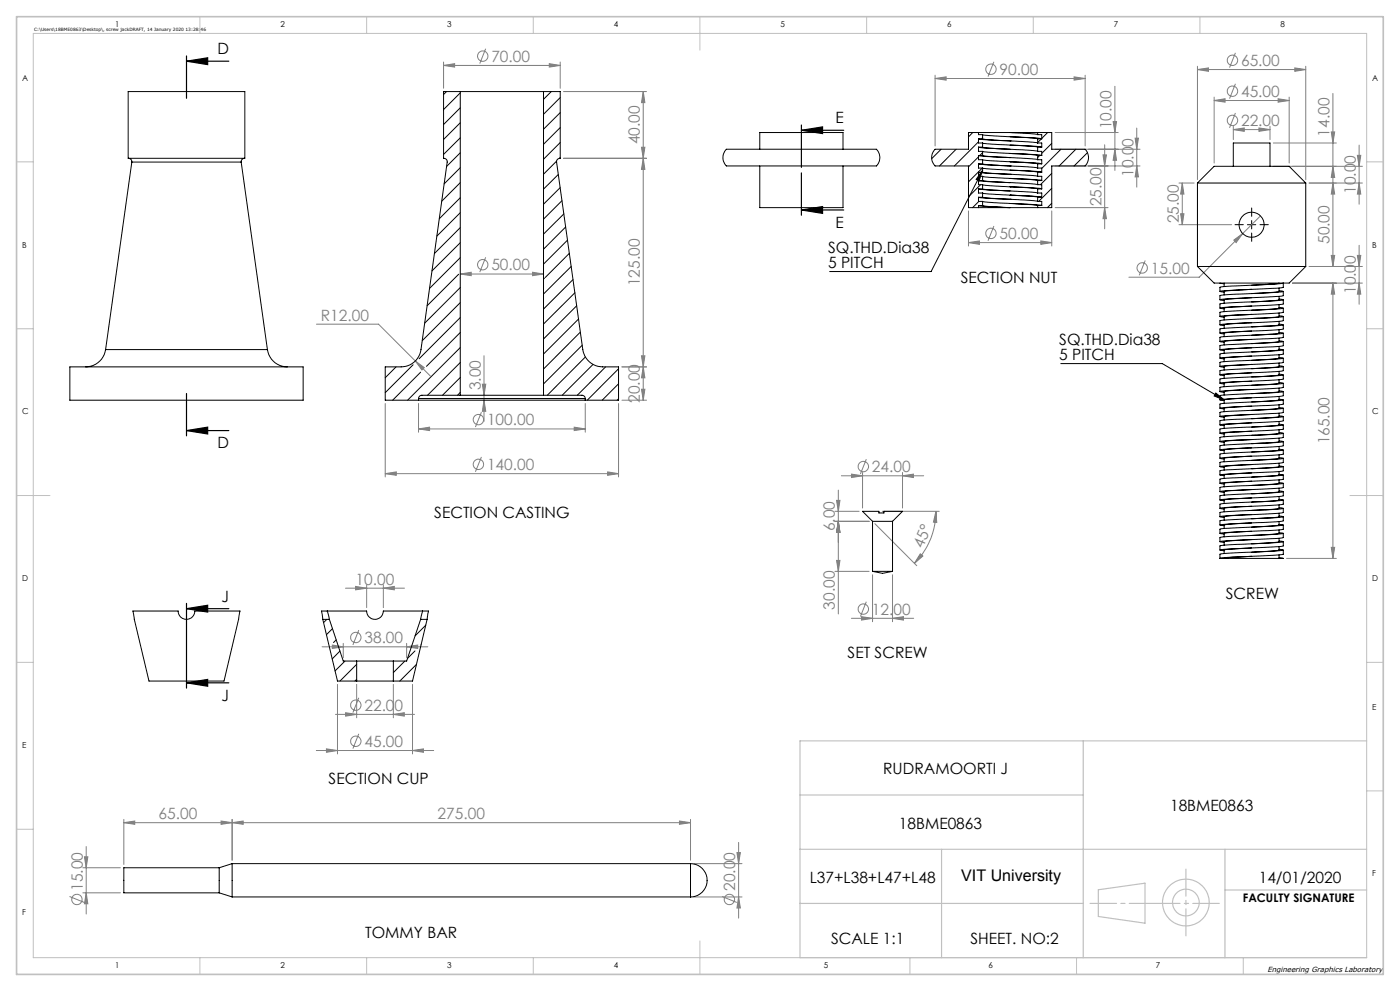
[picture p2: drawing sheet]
<svg xmlns="http://www.w3.org/2000/svg" width="420mm" height="297mm" viewBox="0 0 420 297" stroke-linecap="round" stroke-linejoin="round" font-family="sans-serif">
<g fill="none" stroke="#808080" stroke-width=".3">
<path d="M133.1 19.6l3.3-.5v1zM133.1 18.6v7.9M133.1 19.6h35M145.7 14.6l-1.8 4.4M164.8 19.1l3.3 .5-3.3 .5zM168.1 18.6v7.9M298.2 18.5l-1.8 4.5M359.2 19.9v34M370.6 15.8l-1.7 4.5M391.7 19.9v34M169.1 27.4h24.9M193 27.4l.5 3.4h-1.1z"/>
<path d="M193 27.4v92.5M280.5 23.5l3.3-.5v1zM280.5 22.5v21.2M280.5 23.5h45M316.5 39.7h19M322.2 23l3.3 .5-3.3 .5zM325.5 22.5v21.2M333.9 36.4h1.1l-.5 3.3zM334.5 25.9v25.2M341 38.4v17.7M359.2 20.8l3.3-.4v1zM359.2 20.8h32.5"/>
<path d="M364.2 30.1l3.3-.5v1zM364.2 29.1v19.8M364.2 30.1h22.6M370 38.8l3.3-.5v1.1zM370 37.8v4M370 38.8h11M370.6 33.9l-1.7 4.4M370.6 25.1l-1.7 4.5M377.7 38.3l3.3 .5-3.3 .6zM381 37.8v4M383.4 29.6l3.4 .5-3.4 .5zM386.8 29.1v19.8"/>
<path d="M388.4 20.4l3.3 .4-3.3 .6zM399.4 39.5h1l-.5 3.4zM399.9 28v51.9M169.1 47.4h24.9M192.4 44.1h1.1l-.5 3.3zM193 47.4l.5 3.4h-1.1zM316.5 44.7h25.5M316.5 49.7h25.5M330.9 46.4h1l-.5 3.3zM331.4 43.4v25.2M334.5 44.7l.5 3.3h-1.1zM340.5 41.4h1l-.5 3.3z"/>
<path d="M341 49.7l.5 3.3h-1zM353.7 54.9h4.5M354.7 54.9v12.4M354.7 54.9l.5 3.3h-1zM382 42.9h18.9M392.7 54.9h16M399.9 49.8l.5 3.4h-1zM399.9 54.9l.5 3.3h-1zM407.2 46.6h1l-.5 3.2zM407.7 43.5v17.7M407.7 54.9l.5 3.3h-1zM408.7 49.8h-26.7"/>
<path d="M145.7 77.1l-1.8 4.5M290.5 72.7l3.3-.5v1zM290.5 63.2v10.5M290.5 72.7h25M298.2 67.7l-1.8 4.5M312.2 72.2l3.3 .5-3.3 .5zM315.5 63.2v10.5M316.5 62.2h15.9M331.4 62.2l.5 3.3h-1zM343.6 78.1l-1.8 4.4M353.7 67.3h15.8M354.2 64.1h1l-.5 3.2z"/>
<path d="M370.1 72l2.7-2-2 2.7zM372.8 70l-13 13.1h-21.1M378.1 64.7l-5.3 5.3M392.7 79.9h16M399.4 76.5h1l-.5 3.4zM407.2 76.5h1l-.5 3.4zM407.7 73.5v17.7M94.9 97.2h18.7l15.5 15.5M138.1 82.1l3.3-.5v1zM138.1 82.1h25M159.8 81.6l3.3 .5-3.3 .5zM387.7 84.8h21"/>
<path d="M399.9 84.8v82.6M399.9 84.8l.5 3.4h-1zM407.7 84.8l.5 3.4h-1zM124.6 108.2l2.7 2-.7 .7zM144.7 115.1h1l-.5 3.4zM145.2 119.9l.5 3.4h-1zM145.2 106.6v19.7M186.6 119.9h7.4M192.4 116.7h1.1l-.5 3.2zM192.4 106.6h1.1l-.5 3.4zM193 110l.5 3.2h-1.1zM194 110h-7.4"/>
<path d="M115.6 120.9v22M125.6 128.5l3.3-.5v1zM125.6 120.9v8.6M125.6 128.5h50M144.4 123.5l-1.8 4.5M144.4 136.9l-1.8 4.5M172.3 128l3.3 .5-3.3 .5zM175.6 120.9v8.6M185.6 120.9v22M259.9 137.6l-1.8 4.5M115.6 142l3.3-.6v1zM115.6 142h70"/>
<path d="M182.3 141.4l3.3 .6-3.3 .4zM250.5 153.2h7.2M250.5 156.2h10.2M251 150h1l-.5 3.2zM251.5 146.9v37.1M251.5 156.2l.5 3.4h-1zM252.4 142.6h24.7M255.4 142.1l3.4 .5-3.4 .5zM258.8 141.6v10.7M262.5 156.9l12.5 12.6M264.7 153.2h17.1M270.8 142.6l3.2-.5v1z"/>
<path d="M270.8 141.6v10.7M280.8 153.2l.2 3.4-1-.1zM280.8 153.2a21.9 21.9 0 0 1-6.5 15.6M103.6 176.3h17.8M106.7 175.8l3.3 .5-3.3 .5zM110 175.3v6.8M115 176.3l3.3-.5v1zM115 175.3v6.8M250.5 171.2h10.2M251 168h1l-.5 3.2zM261.8 172.3v14M267.8 172.3v14"/>
<path d="M276.1 166l.8 .6-2.6 2.2zM386 167.4h14.9M399.4 164h1l-.5 3.4zM96.6 193.8h31.7M99.7 193.3l3.3 .5-3.3 .5zM103 192.8v4.3M107.6 188.8l-1.7 4.5M122 193.8l3.3-.5v1zM122 192.8v4.3M255.4 185.3h18.7M258.4 184.8l3.4 .5-3.4 .5zM259.9 180.3l-1.8 4.5"/>
<path d="M267.8 185.3l3.2-.5v1zM100.6 214.1h23.8M101.2 205.1v20.9M103.7 213.6l3.3 .5-3.3 .5zM107 205.1v10M107.6 209.1l-1.7 4.5M107.6 219.9l-1.7 4.5M118 214.1l3.3-.5v1zM118 205.1v10M123.8 205.1v20.9M94.9 224.9h35.2M97.9 224.4l3.3 .5-3.3 .6z"/>
<path d="M123.8 224.9l3.2-.5v1.1zM25.3 256.8h1.1l-.5 3.3zM25.9 253.7v20.2M37.1 246.6l3.3-.5v.9zM37.1 245.6v13.5M37.1 246.6h170.1M66.3 246.1l3.3 .5-3.3 .4zM69.6 246.6l3.4-.5v.9zM69.6 245.6v12.2M203.8 246.1l3.4 .5-3.4 .4zM207.2 245.6v12.2M208.1 258.8h14.5"/>
<path d="M221.1 255.5h1l-.5 3.3zM221.6 252.5v22.7M20.8 268.7l4.5 1.8M24.8 260.1h11.3M24.8 267.6h11.3M25.9 267.6l.5 3.3h-1.1zM208.1 268.8h14.5M216.6 268.7l4.5 1.8M221.6 268.8l.5 3.3h-1z"/>
<circle cx="144.8" cy="16.8" r="1.55"/>
<circle cx="369.7" cy="18.1" r="1.56"/>
<circle cx="297.3" cy="20.7" r="1.56"/>
<circle cx="369.7" cy="36.1" r="1.55"/>
<circle cx="369.7" cy="27.3" r="1.55"/>
<circle cx="144.8" cy="79.3" r="1.55"/>
<circle cx="297.3" cy="69.9" r="1.55"/>
<circle cx="342.6" cy="80.3" r="1.56"/>
<circle cx="143.5" cy="125.8" r="1.55"/>
<circle cx="143.5" cy="139.2" r="1.55"/>
<circle cx="259" cy="139.8" r="1.55"/>
<circle cx="106.7" cy="191.1" r="1.55"/>
<circle cx="259" cy="182.5" r="1.55"/>
<circle cx="106.7" cy="211.3" r="1.55"/>
<circle cx="106.7" cy="222.1" r="1.56"/>
<circle cx="23.1" cy="269.6" r="1.55"/>
<circle cx="218.8" cy="269.6" r="1.55"/>
</g>
<path d="M294.8 51l-1.1 3.2-.9-.4zM294.8 51l-15.5 30.4h-30.4M374.2 67.3h2.5M375.5 66.1v2.5M318.2 109h30.5l18.6 10.9M364.7 117.8l2.6 2.1-3.1-1.2z" fill="none" stroke="#000" stroke-width=".3"/>
<g fill="none" stroke="#000" stroke-width=".35">
<path d="M56 18.3h12.7M56 16.8v12.7M56 18.3l6.3-1v2.1zM240.4 39l6.4-1v2zM240.4 39h12.7M240.4 37.5v12.7M240.4 51.8v12.7M240.4 62.9l6.4-1v2.1zM240.4 62.9h12.7M56 117.9v12.7M56 129h12.7M56 129l6.3-1v2.1z"/>
<path d="M56 182.4l6.3-1v2zM56 180.8v25.4M56 182.4h12.7M56 204.6l6.3-1v2.1zM56 204.6h12.7"/>
</g>
<g fill="none" stroke="#c0c0c0" stroke-width=".35">
<path d="M240 238.3h85M325 222v65M410 222h-170v65h170M240 254.5h170M282.5 254.5v32.5M367.5 254.5v32.5M240 270.8h85M329.5 266.7l14-2v12l-14-2zM367.5 266.7h42.5"/>
<circle cx="355.8" cy="270.5" r="7"/>
<circle cx="355.8" cy="270.5" r="4"/>
</g>
<path d="M373 67.3h-2.5M375.5 64.8v-2.5M375.5 69.8v2.5M378 67.3h2.5" fill="none" stroke="#000" stroke-width=".3" stroke-dasharray="15.2 1.3 1.3 1.3"/>
<g fill="none" stroke="#c0c0c0" stroke-width=".3">
<path d="M10 10h400v277h-400zM60 5v5M110 5v5M160 5v5M210 5v10M260 5v5M310 5v5M360 5v5M5 48.5h5M410 48.5h5M5 98.5h5M410 98.5h5"/>
<path d="M5 148.5h10M405 148.5h10M5 198.5h5M410 198.5h5M410 237h5M5 248.5h5M60 287v5M110 287v5M160 287v5M210 282v10M273 287v5M323 287v5"/>
<path d="M373 287v5"/>
</g>
<path d="M327 270.8h38.8" fill="none" stroke="#c0c0c0" stroke-width=".35" stroke-dasharray="15.2 1.3 1.3 1.3" stroke-dashoffset="7.3"/>
<path d="M355.8 260.5v20" fill="none" stroke="#c0c0c0" stroke-width=".35" stroke-dasharray="15.2 1.3 1.3 1.3" stroke-dashoffset="7.1"/>
<path d="M5 5h410v287h-410z" fill="none" stroke="#c0c0c0" stroke-width=".5"/>
<g fill="#000">
<path d="M56 18.3l6.3-1v2.1zM56 129l6.3-1v2.1z"/>
<path d="M240.4 39l6.4-1v2zM240.4 62.9l6.4-1v2.1zM56 182.4l6.3-1v2zM56 204.6l6.3-1v2.1z"/>
<path d="M294.8 51l-1.1 3.2-.9-.4zM364.7 117.8l2.6 2.1-3.1-1.2z"/>
</g>
<g fill="#808080">
<path d="M370.1 72l2.7-2-2 2.7z"/>
<path d="M164.8 19.1l3.3 .5-3.3 .5zM133.1 19.6l3.3-.5v1zM172.3 128l3.3 .5-3.3 .5zM125.6 128.5l3.3-.5v1zM115 176.3l3.3-.5v1zM106.7 175.8l3.3 .5-3.3 .5zM118 214.1l3.3-.5v1zM103.7 213.6l3.3 .5-3.3 .5z"/>
<path d="M115.6 142l3.3-.6v1zM182.3 141.4l3.3 .6-3.3 .4zM124.6 108.2l2 2.7 .7-.7zM280.5 23.5l3.3-.5v1zM322.2 23l3.3 .5-3.3 .5zM290.5 72.7l3.3-.5v1zM312.2 72.2l3.3 .5-3.3 .5zM99.7 193.3l3.3 .5-3.3 .5zM122 193.8l3.3-.5v1zM97.9 224.4l3.3 .5-3.3 .6zM123.8 224.9l3.2-.5v1.1z"/>
<path d="M192.4 116.7h1.1l-.5 3.2zM193 110l.5 3.2h-1.1zM145.2 119.9l.5 3.4h-1zM144.7 115.1h1l-.5 3.4z"/>
<path d="M193 27.4l.5 3.4h-1.1zM192.4 44.1h1.1l-.5 3.3zM193 47.4l.5 3.4h-1.1zM192.4 106.6h1.1l-.5 3.4zM333.9 36.4h1.1l-.5 3.3zM334.5 44.7l.5 3.3h-1.1zM340.5 41.4h1l-.5 3.3zM341 49.7l.5 3.3h-1zM330.9 46.4h1l-.5 3.3zM331.4 62.2l.5 3.3h-1z"/>
<path d="M138.1 82.1l3.3-.5v1zM159.8 81.6l3.3 .5-3.3 .5z"/>
<path d="M377.7 38.3l3.3 .5-3.3 .6zM370 38.8l3.3-.5v1.1zM383.4 29.6l3.4 .5-3.4 .5zM364.2 30.1l3.3-.5v1zM388.4 20.4l3.3 .4-3.3 .6zM359.2 20.8l3.3-.4v1zM270.8 142.6l3.2-.5v1zM255.4 142.1l3.4 .5-3.4 .5zM66.3 246.1l3.3 .5-3.3 .4zM37.1 246.6l3.3-.5v.9z"/>
<path d="M69.6 246.6l3.4-.5v.9zM203.8 246.1l3.4 .5-3.4 .4z"/>
<path d="M267.8 185.3l3.2-.5v1zM258.4 184.8l3.4 .5-3.4 .5z"/>
<path d="M276.1 166l.8 .6-2.6 2.2zM280.8 153.2l.2 3.4-1-.1z"/>
<path d="M399.9 49.8l.5 3.4h-1zM399.4 39.5h1l-.5 3.4zM399.4 76.5h1l-.5 3.4zM399.9 54.9l.5 3.3h-1z"/>
<path d="M354.7 54.9l.5 3.3h-1zM354.2 64.1h1l-.5 3.2zM407.2 46.6h1l-.5 3.2zM407.7 54.9l.5 3.3h-1zM399.9 84.8l.5 3.4h-1zM399.4 164h1l-.5 3.4zM407.2 76.5h1l-.5 3.4zM407.7 84.8l.5 3.4h-1zM251 150h1l-.5 3.2zM251.5 156.2l.5 3.4h-1zM251.5 156.2l.5 3.4h-1zM251 168h1l-.5 3.2zM25.3 256.8h1.1l-.5 3.3zM25.9 267.6l.5 3.3h-1.1zM221.1 255.5h1l-.5 3.3zM221.6 268.8l.5 3.3h-1z"/>
</g>
<g fill="none" stroke="#000" stroke-width=".3">
<path d="M38.5 27.4h34.9v20h-34.9zM133.9 27.4l-.8 .9M138.1 27.4h-5v20a1.02 1.02 0 0 1 1.1 1.2l-7.9 56.2a6 6 0 0 1-6 5.2h-4.7v9.9h10M138.1 27.4h25M138.1 27.4v91.1M138.1 27.8l-5 5M138.1 32.3l-5 5M138.1 36.8l-5 5M163.1 27.4h5v20a1.02 1.02 0 0 0-1.1 1.2l7.8 56.2a6 6 0 0 0 6 5.2h4.8v9.9h-10M163.1 27.4v91.1M165.4 27.4l-2.3 2.4M168.1 38.2l-5 5"/>
<path d="M168.1 29.2l-5 5.1M168.1 33.8l-5 4.9M291.8 39.7l-1.3 1.3M293.5 39.7h-3v5h-10a3.6 3.6 0 0 0 0 5h10v12.5h3M293.5 39.7v.7h1.3M293.5 39.7h9.5M303 39.7l8.3 .7M303 39.7h8.3M311.3 39.7h4.2v5h10a3.6 3.6 0 0 1 0 5h-10v12.5h-4.2M311.3 39.7v.7M314.3 39.7l-1.8 1.8M38.6 47.4a1.03 1.03 0 0 1 .9 1.2"/>
<path d="M39.5 48.6h32.9M39.5 48.6l-7.8 56.2M72.4 48.6l7.8 56.2M73.3 47.4a1.03 1.03 0 0 0-.9 1.2M138.1 41.3l-5 5M138.1 45.8l-4.1 4.1M138.1 50.3l-4.9 4.8M138.1 54.7l-5.6 5.6M138.1 59.3l-6.3 6.2M167 48.3l-3.9 3.9M167.5 52.3l-4.4 4.4M168.1 47.2l-.3 .2"/>
<path d="M168.1 42.7l-5 5M168.1 56.2l-5 5M217.9 44.7h44.1a1.26 1.26 0 0 1 1.6 1.1 3.2 3.2 0 0 1-.8 3.9h-43.9a1.26 1.26 0 0 1-1.7-1 3.4 3.4 0 0 1 .7-4zM227.9 44.7v-5h25v5M227.9 49.7v12.5h25v-12.5M282.3 44.7l-2.8 2.9M286.8 44.7l-5 5M293.5 42.5l-7.2 7.2M293.5 47l-3 3M293.5 41.6v1.3h1.3M293.5 41.6l9.5 .6M293.5 54.1v1.2h1.3"/>
<path d="M293.5 59.1l9.5 .6M293.5 59.1h1.3M293.5 59.1v1.3h1.3M293.5 51.6v1.2h1.3M293.5 41.6h1.3M293.5 51.6l9.5 .6M293.5 56.6v1.3h1.3M293.5 56.6l9.5 .6M293.5 56.6h1.3M293.5 44.1v1.3h1.3M293.5 54.1l9.5 .6M293.5 54.1h1.3"/>
<path d="M293.5 46.6v1.3h1.3M293.5 51.6h1.3M293.5 46.6l9.5 .6M293.5 49.1v1.3h1.3M293.5 49.1l9.5 .6M293.5 49.1h1.3M293.5 46.6h1.3M293.5 44.1l1.5 .2 8 .4M293.5 44.1h1.3M294.2 55.3l-3.7 3.7M294.7 50.4l-4.2 4.1M294.8 41.3l-.4 .3"/>
<path d="M294.8 45.8l-.9 .8M294.8 51.6l16.5 1.2M294.8 50.4l16.5 1.2M294.8 46.6l16.5 1.3M294.8 45.4l16.5 1.2M294.8 41.6l16.5 1.3M294.8 40.4l3.5 .3 11.4 .6 1.6 .3M294.8 44.1l16.5 1.3M294.8 42.9l16.5 1.2M294.8 54.1l16.5 1.2M294.8 52.8l2.1 .4 12.2 .6 2.2 .3M294.8 56.6l16.5 1.3"/>
<path d="M294.8 55.3l16.5 1.3M294.8 59.1l16.5 1.3M294.8 57.9l1.7 .2 12.2 .7 2.6 .3M294.8 47.9l16.5 1.2M294.8 49.1l3.4 .4 11.4 .6 1.7 .3M294.8 40.4v1.2M294.8 42.9v1.2M294.8 45.4v1.2M294.8 47.9v1.2M294.8 50.4v1.2M294.8 52.8v1.3M294.8 55.3v1.3"/>
<path d="M294.8 57.9v1.2M303 56h.1M303 59.7h.1M303 42.2h.1M303 58.5h.1M303 46h.1M303 48.5h.1M303 52.2h.1M303 49.7h.1M303 43.5l9.5 .6M303 56l9.5 .6M303 53.5l9.5 .6"/>
<path d="M303 41l8.2 .4 1.3 .2M303 58.5l6.6 .3 2.9 .3M303 46l9.5 .6M303 48.5l9.5 .6M303 51l9.5 .6M311.3 40.4h1.2v1.2M311.3 54.1h1.2M311.3 52.8h1.2v1.3M311.3 51.6h1.2M311.3 50.4h1.2v1.2M311.3 49.1h1.2M311.3 47.9h1.2v1.2"/>
<path d="M311.3 46.6h1.2M311.3 45.4h1.2v1.2M311.3 44.1h1.2M311.3 42.9h1.2v1.2M311.3 41.6h1.2M311.3 59.1h1.2M311.3 57.9h1.2v1.2M311.3 56.6h1.2M311.3 55.3h1.2v1.3M311.3 41.6v1.3M311.3 44.1v1.3M311.3 46.6v1.3"/>
<path d="M311.3 49.1v1.3M311.3 51.6v1.2M311.3 54.1v1.2M311.3 56.6v1.3M311.3 59.1v1.3M311.4 51.6l-.1 .1M311.9 46.6l-.6 .6M312.4 41.6l-1.1 1.1M315.5 43l-3 3M315.5 52l-3.4 3.3M315.5 56.4l-3.9 4M318.3 44.7l-5.8 5.8"/>
<path d="M322.8 44.7l-5.1 5M326.2 45.8l-4 3.9M359.2 54.9h32.5M359.2 54.9l5-5.1h22.6l4.9 5.1M359.2 54.9v25M370 49.8v-6.9h11v6.9M391.7 54.9v25M138.1 63.7l-7 7.1M138.1 68.2l-7.8 7.8M138.1 72.7l-8.5 8.5M138.1 77.2l-9.2 9.2M168.6 60.1l-5.5 5.6"/>
<path d="M169.2 64.1l-6.1 6.1M169.7 68l-6.6 6.7M170.3 72l-7.2 7.2M170.8 75.9l-7.2 7.2M171.3 79.9l-8.2 8.2M293.5 61.6l9.5 .6M293.5 61.6h1.3M293.5 61.6v.6M293.5 62.2h9.5M293.7 60.4l-1.9 1.8M294.8 61.6l2 .3 6.2 .3M294.8 60.4l16.5 1.2"/>
<path d="M294.8 60.4v1.2M303 62.2h8.3M303 61l9.5 .6M311.3 61.6h1.2M311.3 60.4h1.2v1.2M311.3 61.6v.6M315.5 60.9l-1.3 1.3M359.2 79.9l5 4.9h22.6l4.9-4.9M359.2 79.9h32.5M137.6 82.2l-9.5 9.4M138.1 86.2l-10.7 10.7M138.1 90.7l-11.4 11.4"/>
<path d="M138.1 95.2l-12.4 12.3M138.1 99.7l-10.1 10.1M163.3 83.4l-.2 .2M171.9 83.8l-8.8 8.8M172.5 87.7l-9.4 9.4M173 91.6l-9.9 10M173.6 95.6l-10.5 10.5M174.1 99.6l-11 11M366 87.3v-1.2l.7-.2 18.3-1.1v1.3l-.6 .2-18.4 1 1.2 .3M366 84.8l1.2 .3M367.2 84.8v1.1M375.5 99.2l-8.2 .6-.1 1.1"/>
<path d="M375.5 96.7l-8.2 .6-.1 1.1M375.5 94.2l-8.2 .6-.1 1.1M375.5 91.7l-8 .5-.3 .2v1M375.5 89.2l-8 .5-.3 .1v1.1M375.5 86.7l-8 .5-.3 .1v1.1M383.7 98.8v1l-.5 .2-7.7 .5M383.7 96.3l-.1 1.1-8.1 .6M383.7 93.8l-.1 1.1-8.1 .6M383.7 91.3l-.1 1.1-8.1 .6M383.7 88.8l-.1 1.1-8.1 .6M383.7 86.3l-.1 1.1-8.1 .6M383.7 99.7l1.3 .1-2.3 .4-16.5 .8-.2 .1v1.2"/>
<path d="M383.7 97.2l1.3 .2-18.8 1.1-.2 .1v1.2M383.7 94.6l1.3 .3-18.8 1.1-.2 .1v1.3M383.7 92.1l1.3 .3-18.8 1.1-.2 .1v1.3M383.7 89.6l1.3 .2-18.8 1.2-.2 .1v1.3M383.7 87.1l1.3 .2-18.8 1.2-.2 .1v1.2M383.7 84.8l-8.2 .7M385 99.8v1.3l-.6 .1-18.4 1.1 1.2 .2M385 97.4v1.2l-.6 .1-18.4 1.1 1.2 .2M385 94.9v1.2l-.6 .1-15.9 .8-2.5 .4 1.2 .1M385 92.4v1.2l-.6 .1-15.9 .8-2.5 .4 1.2 .2M385 89.8v1.3l-.2 .1-16.3 .8-2.5 .4 1.2 .2M385 87.3v1.3l-.6 .2-16.8 .8-1.6 .2 1.2 .3"/>
<path d="M21 110h69.9v9.9h-69.9zM31.7 104.8a6.1 6.1 0 0 1-6 5.2M31.7 104.8h48.5M80.2 104.8a6.1 6.1 0 0 0 6 5.2M118.8 110l-3.2 3.2M123.9 109.3l-8.3 8.4M125.6 119.4h50M125.6 119.9h50M125.6 119.4v.5M126.2 111.5l-8.4 8.4M138.1 118.5h-11.5a1.02 1.02 0 0 0-1 .9M138.1 118.5h25"/>
<path d="M138.1 104.2l-15.8 15.7M138.1 108.7l-9.8 9.8M138.1 113.1l-5.3 5.4M138.1 117.6l-.8 .9M163.1 118.5h11.5a1.02 1.02 0 0 1 1 .9M174.7 103.5l-11.6 11.6M175.6 119.4v.5M175.6 107l-11.4 11.5M177.9 109.2l-9.2 9.3M181.7 110l-8.5 8.5M185.6 110.5l-9.4 9.4M185.6 115l-4.9 4.9"/>
<path d="M185.6 119.5l-.5 .4M375.5 119.2l-8.2 .6-.1 1.1M375.5 116.7l-8.2 .6-.1 1.1M375.5 114.2l-8.2 .6-.1 1.1M375.5 111.7l-8.2 .6-.1 1.1M375.5 109.2l-8 .5-.3 .2v1M375.5 106.7l-8 .5-.3 .1v1.1M375.5 104.2l-8 .5-.3 .1v1.1M375.5 101.7l-8.2 .6-.1 1.1M383.7 118.8l-.1 1.1-8.1 .6M383.7 116.3l-.1 1.1-8.1 .6M383.7 113.8l-.1 1.1-8.1 .6"/>
<path d="M383.7 111.3l-.1 1.1-8.1 .6M383.7 108.8l-.1 1.1-8.1 .6M383.7 106.3l-.1 1.1-8.1 .6M383.7 103.8l-.1 1.1-8.1 .6M383.7 101.3l-.1 1.1-8.1 .6M383.7 119.7l1.3 .1-18.8 1.2-.2 .1v1.2M383.7 117.2l1.3 .2-18.8 1.1-.2 .1v1.2M383.7 114.6l1.3 .3-18.8 1.1-.2 .1v1.3M383.7 112.1l1.3 .3-18.8 1.1-.2 .1v1.3M383.7 109.6l1.3 .3-18.8 1.1-.2 .1v1.3M383.7 107.1l1.3 .2-18.8 1.2-.2 .1v1.3M383.7 104.6l1.3 .2-18.8 1.2-.2 .1v1.2"/>
<path d="M383.7 102.2l1.3 .1-18.8 1.2-.2 .1v1.2M385 119.8v1.3l-.6 .1-18.4 1.1 1.2 .3M385 117.4v1.2l-.6 .1-18.4 1.1 1.2 .2M385 114.9v1.2l-.6 .1-15.9 .8-2.5 .4 1.2 .1M385 112.4v1.2l-.6 .1-15.9 .8-2.5 .4 1.2 .1M385 109.9v1.2l-.6 .1-15.9 .8-2.5 .4 1.2 .2M385 107.3v1.3l-.6 .2-15.9 .7-2.5 .4 1.2 .2M385 104.8v1.3l-.6 .2-18.4 1 1.2 .3M385 102.3v1.3l-.6 .1-18.4 1.1 1.2 .3M375.5 139.2l-8.2 .6-.1 1.1M375.5 136.7l-8.2 .6-.1 1.1M375.5 134.2l-8.2 .6-.1 1.1"/>
<path d="M375.5 131.7l-8.2 .6-.1 1.1M375.5 129.2l-8 .5-.3 .2v1M375.5 126.7l-8 .5-.3 .1v1.1M375.5 124.2l-8 .5-.3 .1v1.1M375.5 121.7l-8.2 .6-.1 1.1M383.7 138.8l-.1 1.1-8.1 .6M383.7 136.3v1l-.5 .2-7.7 .5M383.7 133.8l-.1 1.1-8.1 .6M383.7 131.3l-.1 1.1-8.1 .6M383.7 128.8l-.1 1.1-8.1 .6M383.7 126.3l-.1 1.1-8.1 .6M383.7 123.8l-.1 1.1-8.1 .6"/>
<path d="M383.7 121.3l-.1 1.1-8.1 .6M383.7 139.7l1.3 .1-18.8 1.2-.2 .1v1.2M383.7 137.2l1.3 .1-1.4 .3-17.4 .9-.2 .1v1.2M383.7 134.7l1.3 .2-18.8 1.1-.2 .1v1.2M383.7 132.1l1.3 .3-18.8 1.1-.2 .1v1.3M383.7 129.6l1.3 .3-18.8 1.1-.2 .1v1.3M383.7 127.1l1.3 .2-18.8 1.2-.2 .1v1.3M383.7 124.6l1.3 .2-18.8 1.2-.2 .1v1.2M383.7 122.1l1.3 .2-18.8 1.2-.2 .1v1.2M385 139.8v1.3l-.6 .1-18.4 1.1 1.2 .3M385 137.3v1.3l-.6 .1-18.4 1.1 1.2 .2M385 134.9v1.2l-.6 .1-18.4 1.1 1.2 .2"/>
<path d="M385 132.4v1.2l-.6 .1-15.9 .8-2.5 .4 1.2 .1M385 129.9v1.2l-.6 .1-15.9 .8-2.5 .4 1.2 .2M385 127.3v1.3l-.2 .1-16.3 .8-2.5 .4 1.2 .2M385 124.8v1.3l-.6 .2-16.8 .8-1.6 .2 1.2 .3M385 122.3v1.3l-.6 .2-18.4 1 1.2 .3M261.8 156.2h6M261.8 156.2l-3-3h4.9v.5h1.5v-.5h5.6l-3 3M261.8 156.2v15M267.8 156.2v15M375.5 159.2l-8.2 .6-.1 1.1M375.5 156.7l-8.2 .6-.1 1.1M375.5 154.2l-8.2 .6-.1 1.1"/>
<path d="M375.5 151.7l-8.2 .6-.1 1.1M375.5 149.2l-8.2 .6-.1 1.1M375.5 146.7l-8 .5-.3 .2v1M375.5 144.2l-8 .5-.3 .1v1.1M375.5 141.7l-8 .5-.3 .1v1.1M383.7 158.8l-.1 1.1-8.1 .6M383.7 156.3l-.1 1.1-8.1 .6M383.7 153.8l-.1 1.1-8.1 .6M383.7 151.3l-.1 1.1-8.1 .6M383.7 148.8l-.1 1.1-8.1 .6M383.7 146.3l-.1 1.1-8.1 .6M383.7 143.8l-.1 1.1-8.1 .6"/>
<path d="M383.7 141.3l-.1 1.1-8.1 .6M383.7 159.6l1.3 .2-18.8 1.2-.2 .1v1.2M383.7 157.2l1.3 .1-18.8 1.2-.2 .1v1.2M383.7 154.7l1.3 .2-18.8 1.1-.2 .1v1.2M383.7 152.1l1.3 .3-18.8 1.1-.2 .1v1.3M383.7 149.6l1.3 .3-18.8 1.1-.2 .1v1.3M383.7 147.1l1.3 .3-18.8 1.1-.2 .1v1.3M383.7 144.6l1.3 .2-18.8 1.2-.2 .1v1.3M383.7 142.1l1.3 .2-18.8 1.2-.2 .1v1.2M385 159.8v1.3l-.6 .2-18.4 1 1.2 .3M385 157.3v1.3l-.6 .1-18.4 1.1 1.2 .3M385 154.9v1.2l-.6 .1-18.4 1.1 1.2 .2"/>
<path d="M385 152.4v1.2l-.6 .1-15.9 .8-2.5 .4 1.2 .1M385 149.9v1.2l-.6 .1-15.9 .8-2.5 .4 1.2 .1M385 147.4v1.2l-.6 .1-15.9 .8-2.5 .4 1.2 .2M385 144.8v1.3l-.6 .2-15.9 .7-2.5 .4 1.2 .2M385 142.3v1.3l-.6 .2-18.4 1 1.2 .3M261.8 171.2h6M261.8 171.2l3 .6 3-.6M367.2 167.4h16.5M375.5 164.2l-8 .5-.3 .1v1.1M375.5 161.7l-8 .5-.3 .1v1.1M375.5 166.7l-8.3 .7M383.7 163.8l-.1 1.1-8.1 .6"/>
<path d="M383.7 161.3l-.1 1.1-8.1 .6M383.7 166.3v1.1M383.7 167.1l1.3 .3h-1.3M383.7 164.6l1.3 .2-18.8 1.2-.2 .1v1.3M383.7 162.1l1.3 .2-18.8 1.2-.2 .1v1.2M385 164.8v1.3l-.2 .1-16.3 .8-2.5 .4h1.2M385 162.3v1.3l-.6 .2-16.8 .8-1.6 .2 1.2 .3M39.9 183.1h13.5a2.49 2.49 0 0 0 2.5 2.5 2.49 2.49 0 0 0 2.5-2.5h13.6l-.4 2.5-4.4 18.5h-22.5zM96.8 185.6h2M96.8 185.6l4.4 18.5h5.8M98 185.6l-.9 1M98.2 183.1l.6 2.5"/>
<path d="M98.2 183.1h11.8a2.5 2.5 0 0 0 2.5 2.5 2.5 2.5 0 0 0 2.5-2.5h11.8M98.2 183.1h-1.8l.4 2.5M98.8 185.6l4.2 12.5h4M99.7 188.4l-1.8 1.8M100.9 191.8l-.9 .8M102 195.1l-2.3 2.4M103.5 198.1l-3 3M107 198.1h11M107 198.1v6M107 199.1l-5 5M118 198.1v6M121.5 198.1l-3.5 3.5"/>
<path d="M124.5 195.1l-2.2 2.2M124.9 199.1l-5 5M126.2 185.6h1.9M126.2 185.6l-4.2 12.5h-4M126.3 193.2v.1M126.8 183.1l-.6 2.5M126.8 183.1h1.8l-.5 2.5M127.7 187.4l-3.2 3.2M128.1 185.6l-4.3 18.5h-5.8M107 204.1h11M107 203.6l-.5 .5M69.6 258.8v10"/>
<path d="M69.6 258.8h137.6M69.6 258.8l-3.8 1.3M207.2 258.8a5 5 0 0 1 4.9 5 5 5 0 0 1-4.9 5M207.2 258.8v10M65.8 260.1v7.5M65.8 260.1h-28.7v7.5h28.7M65.8 267.6l3.8 1.2M69.6 268.8h137.6"/>
<circle cx="375.5" cy="67.4" r="3.8"/>
</g>
<text font-size="4.8" x="288.4" y="264">VIT University</text>
<g font-size="4.7">
<text x="65.3" y="16.2">D</text>
<text x="250.7" y="36.9">E</text>
<text x="250.7" y="68.3">E</text>
<text x="248.5" y="75.8">SQ.THD.Dia38</text>
<text x="248.5" y="80.3">5 PITCH</text>
<text x="288.3" y="84.9">SECTION NUT</text>
<text x="317.8" y="103.4">SQ.THD.Dia38</text>
<text x="317.8" y="107.9">5 PITCH</text>
<text x="65.3" y="134.4">D</text>
<text x="130.3" y="155.1">SECTION CASTING</text>
<text x="367.8" y="179.5">SCREW</text>
<text x="66.5" y="180.3">J</text>
<text x="254.3" y="197.1">SET SCREW</text>
<text x="66.5" y="210">J</text>
<text x="265" y="232.1">RUDRAMOORTI J</text>
<text x="98.6" y="234.9">SECTION CUP</text>
<text x="351" y="243.1">18BME0863</text>
<text x="269.7" y="248.5">18BME0863</text>
<text x="242.9" y="264.6">L37+L38+L47+L48</text>
<text x="377.6" y="264.6">14/01/2020</text>
<text x="109.6" y="281.1">TOMMY BAR</text>
<text x="249.3" y="283">SCALE 1:1</text>
<text x="291.2" y="283">SHEET. NO:2</text>
</g>
<g font-size="4.7" fill="#808080">
<text x="147.4" y="18.5">70.00</text>
<text x="299.9" y="22.4">90.00</text>
<text x="372.3" y="19.8">65.00</text>
<text x="372.3" y="29">45.00</text>
<text x="333.5" y="38.8" transform="rotate(-90 333.5 38.8)">10.00</text>
<text x="372.3" y="37.8">22.00</text>
<text x="398.9" y="40.9" transform="rotate(-90 398.9 40.9)">14.00</text>
<text x="192" y="43.2" transform="rotate(-90 192 43.2)">40.00</text>
<text x="340" y="53" transform="rotate(-90 340 53)">10.00</text>
<text x="406.7" y="58.2" transform="rotate(-90 406.7 58.2)">10.00</text>
<text x="330.4" y="61.8" transform="rotate(-90 330.4 61.8)">25.00</text>
<text x="299.9" y="71.6">50.00</text>
<text x="353.7" y="66.9" transform="rotate(-90 353.7 66.9)">25.00</text>
<text x="398.9" y="73.1" transform="rotate(-90 398.9 73.1)">50.00</text>
<text x="147.4" y="81">50.00</text>
<text x="345.3" y="82">15.00</text>
<text x="192" y="85.8" transform="rotate(-90 192 85.8)">125.00</text>
<text x="406.7" y="88.1" transform="rotate(-90 406.7 88.1)">10.00</text>
<text x="96.2" y="96.1">R12.00</text>
<text x="144.2" y="116.9" transform="rotate(-90 144.2 116.9)">3.00</text>
<text x="192" y="120.7" transform="rotate(-90 192 120.7)">20.00</text>
<text x="146.1" y="127.4">100.00</text>
<text x="398.9" y="133.2" transform="rotate(-90 398.9 133.2)">165.00</text>
<text x="146.1" y="140.9">140.00</text>
<text x="261.6" y="141.5">24.00</text>
<text x="250.5" y="159.3" transform="rotate(-90 250.5 159.3)">6.00</text>
<text x="276.8" y="164.5" transform="rotate(-67 276.8 164.5)">45°</text>
<text x="106.7" y="175.2">10.00</text>
<text x="250.5" y="182.7" transform="rotate(-90 250.5 182.7)">30.00</text>
<text x="261.6" y="184.2">12.00</text>
<text x="109.3" y="192.7">38.00</text>
<text x="109.3" y="213">22.00</text>
<text x="109.3" y="223.9">45.00</text>
<text x="47.6" y="245.5">65.00</text>
<text x="131.3" y="245.5">275.00</text>
<text x="24.8" y="267" transform="rotate(-90 24.8 267)">15.00</text>
<text x="220.5" y="267" transform="rotate(-90 220.5 267)">20.00</text>
</g>
<text font-size="3.5" x="372.9" y="270.3">FACULTY SIGNATURE</text>
<g font-size="2.5">
<text x="34.6" y="8.2">1</text>
<text x="84.2" y="8.2">2</text>
<text x="134.2" y="8.2">3</text>
<text x="184.2" y="8.2">4</text>
<text x="234.2" y="8.2">5</text>
<text x="284.2" y="8.2">6</text>
<text x="334.2" y="8.2">7</text>
<text x="384.2" y="8.2">8</text>
<text x="6.7" y="24.2">A</text>
<text x="411.7" y="24.2">A</text>
<text x="6.7" y="74.2">B</text>
<text x="411.7" y="74.2">B</text>
<text x="6.7" y="124.2">C</text>
<text x="411.7" y="124.2">C</text>
<text x="6.7" y="174.2">D</text>
<text x="411.7" y="174.2">D</text>
<text x="411.7" y="212.7">E</text>
<text x="6.7" y="224.2">E</text>
<text x="411.7" y="262.7">F</text>
<text x="6.7" y="274.2">F</text>
<text x="34.6" y="290.2">1</text>
<text x="84.2" y="290.2">2</text>
<text x="134.2" y="290.2">3</text>
<text x="184.2" y="290.2">4</text>
<text x="247.2" y="290.2">5</text>
<text x="296.5" y="290.2">6</text>
<text x="346.8" y="290.2">7</text>
</g>
<text font-size="2.2" x="380.2" y="291.4">Engineering Graphics Laboratory</text>
<text font-size="1.3" x="10.2" y="9.3">C:\Users\18BME0863\Desktop\, screw jackDRAFT, 14 January 2020 13:28:46</text>
</svg>
